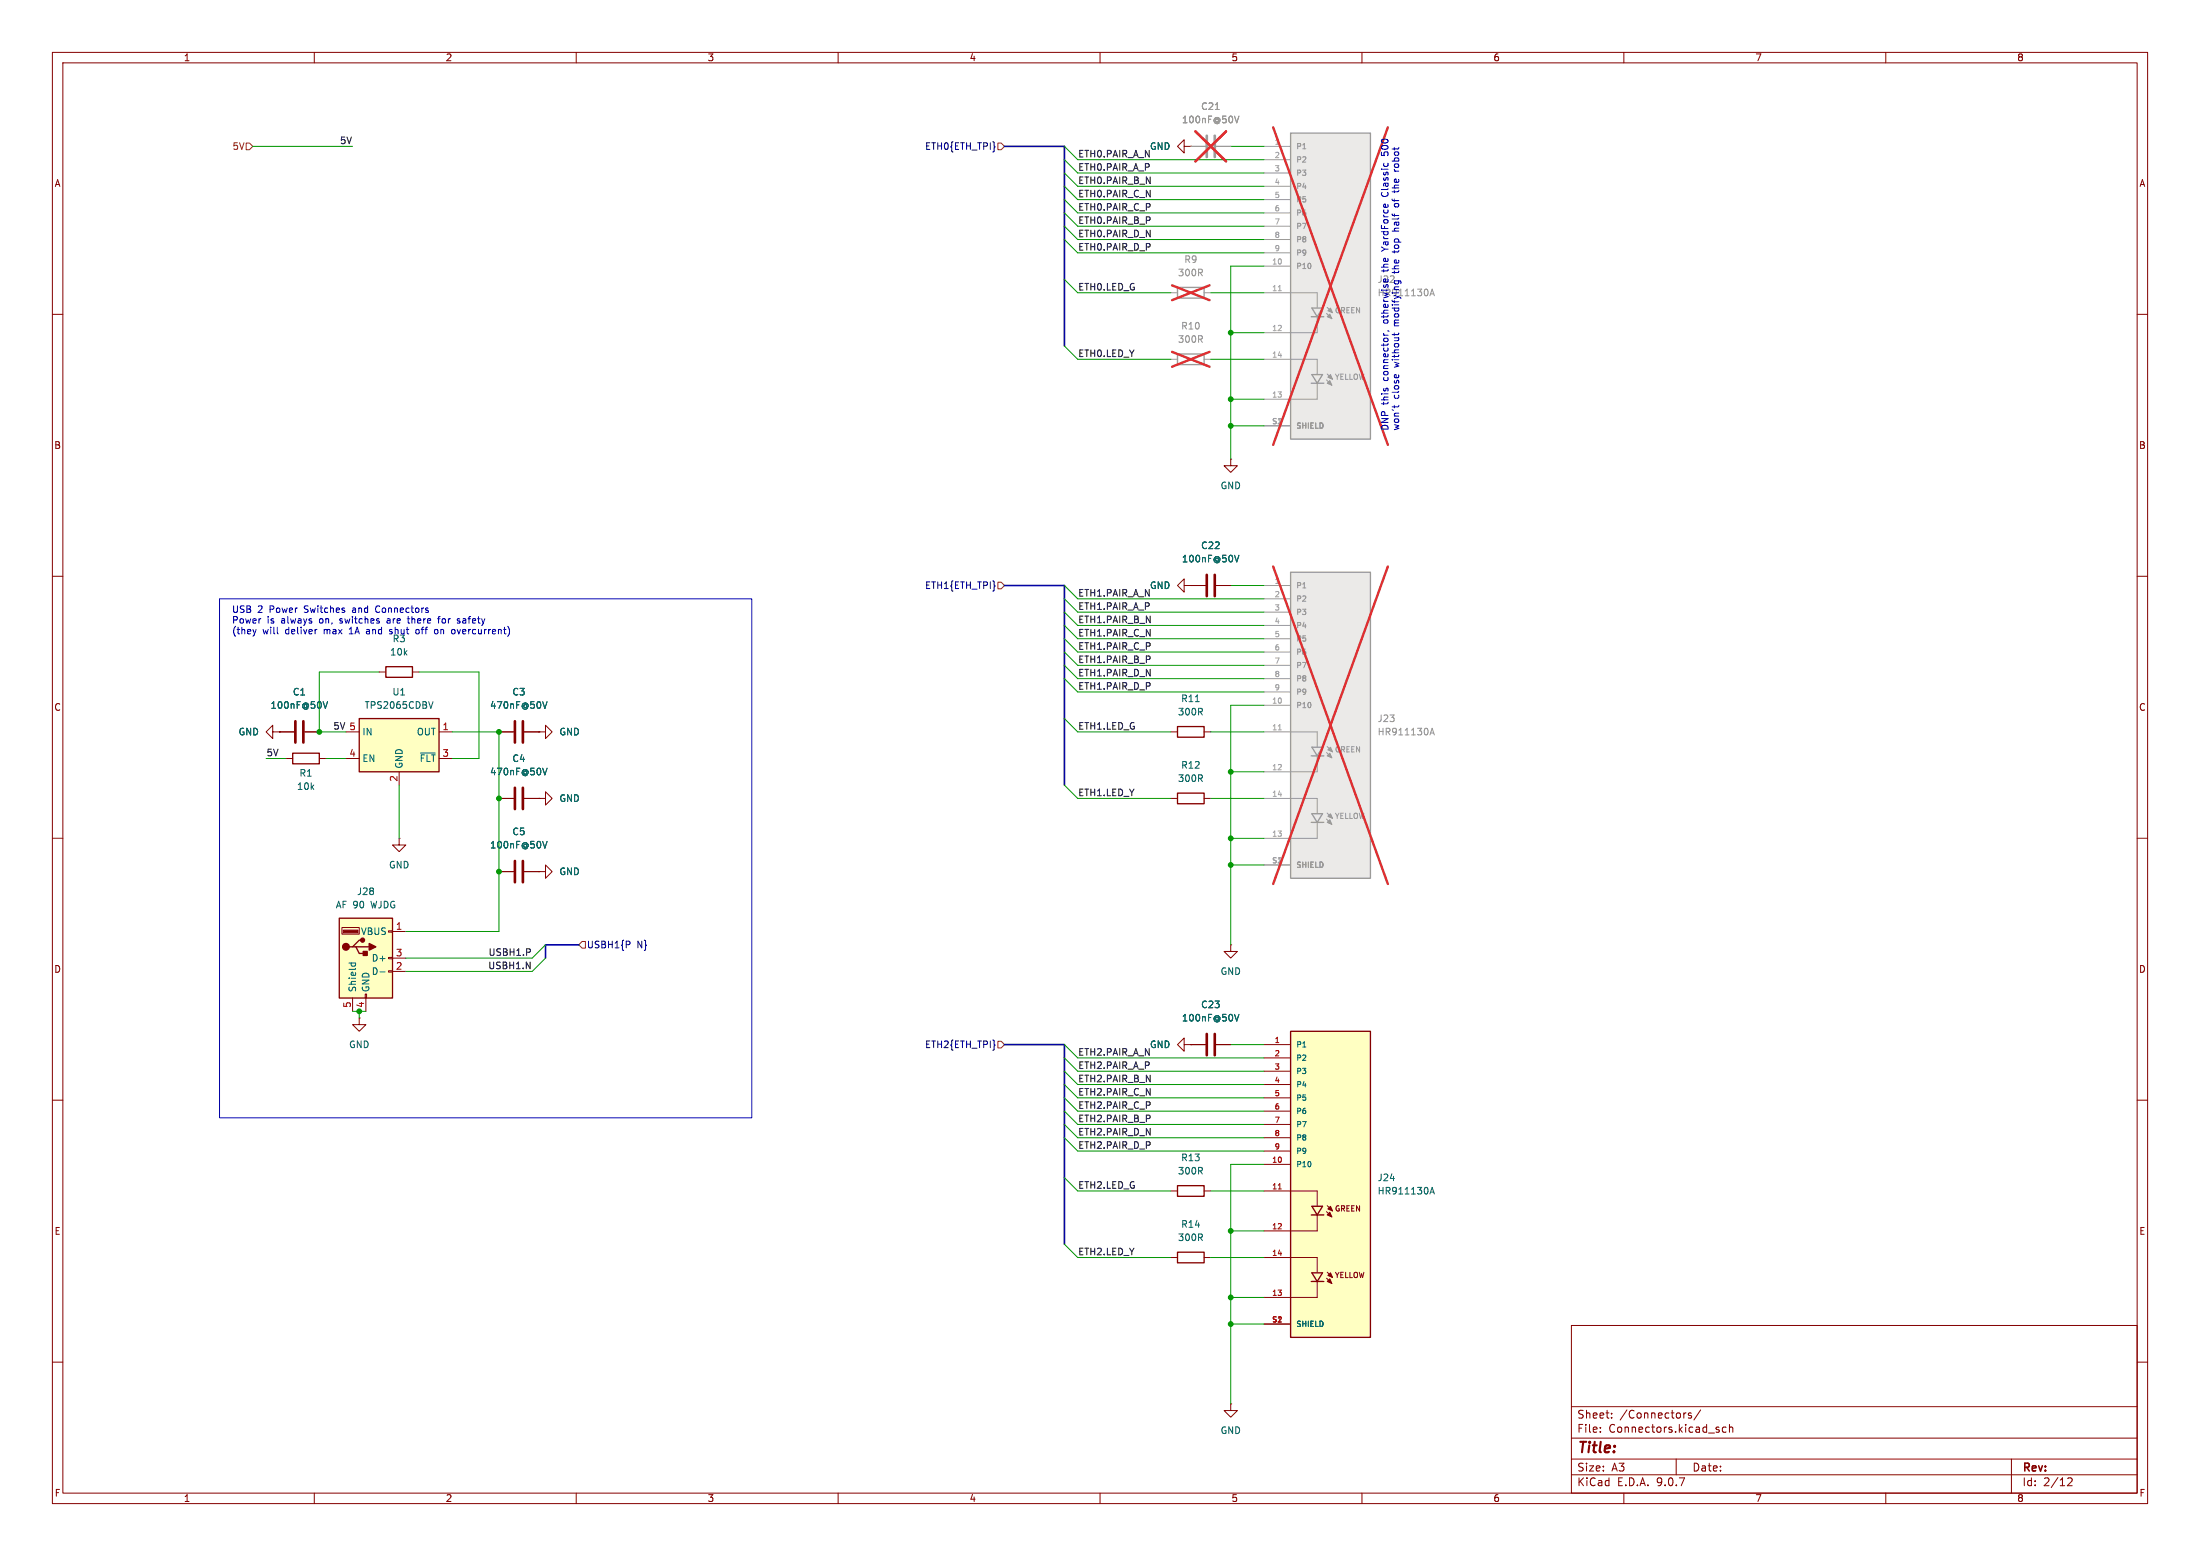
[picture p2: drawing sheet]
<svg xmlns="http://www.w3.org/2000/svg" width="420mm" height="297mm" viewBox="0 0 420 297" stroke-linecap="round" stroke-linejoin="round" font-family="sans-serif">
<g fill="none" stroke="#840000" stroke-width=".19">
<path d="M10 10h400v277h-400zM12 12h396v273h-396zM60 10v2M110 10v2M160 10v2M210 10v2M260 10v2M310 10v2M360 10v2M10 60h2M408 60h2M10 110h2"/>
<path d="M408 110h2M223.5 139.7h1.3M229.9 139.7h1.2M10 160h2M95.2 152.4h2.8M100.1 152.4h2.8M102.9 152.4h1.2v1.3l1.3-1.3-1.3-1.3v1.3M102.9 152.4h.1M223.5 152.4h1.3M229.9 152.4h1.2M408 160h2M76.2 160v1.3h-1.3l1.3 1.3 1.3-1.3h-1.3"/>
<path d="M76.2 160h.1M95.2 166.4h2.8M100.1 166.4h2.8M102.9 166.4h1.2v1.2l1.3-1.2-1.3-1.3v1.3M102.9 166.4h.1M227.3 199.4h2.8M232.2 199.4h2.7M234.9 180.3v1.3h1.3l-1.3 1.3-1.2-1.3h1.2M234.9 180.3h.1M10 210h2M408 210h2M223.5 240h1.3"/>
<path d="M229.9 240h1.2M300 253h108v32h-108zM10 260h2M300 278.5h108M300 274.5h108M300 268.5h108M305.5 273.2v.2M305.5 272.5v.1M307.7 270.5v.2M307.7 269.8v.1M320 278.5v3M321.7 269.7h.2"/>
<path d="M322.9 269.8l-.4-.1-.2 .2 .1 .2 .5 .2v.3h-.6M324.7 269.1l-1.3 1.9M328.2 273v.3M329.5 272.5l-.4-.1-.3 .3 .1 .6h.6M330.2 272.5l.2-.1 .3 .1 .1 .9M330.2 271.9v1.5M384 278.5v6.5M408 260h2M60 285v2M110 285v2M160 285v2M210 285v2"/>
<path d="M260 285v2M300 281.5h108M310 285v2M360 285v2M394.7 282.2l.6-.1 .2 .1 .1 .3-.9 1.1h.9"/>
</g>
<path d="M98.3 150.4v4M99.8 150.4v4M98.3 164.3v4.1M99.8 164.3v4.1M230.4 197.4v4M231.9 197.4v4" fill="none" stroke="#840000" stroke-width=".51"/>
<path d="M228.2 133.9h.7M103.6 146.6l.4 1.3 .4-1.3M103.6 160.6l.4 1.3 .4-1.3M235.7 193.6l.4 1.3 .4-1.3" fill="none" stroke="#006464" stroke-width=".19"/>
<path d="M224.8 138.7h5.1v2h-5.1zM224.8 151.4h5.1v2h-5.1zM224.8 239h5.1v2h-5.1z" fill="none" stroke="#840000" stroke-width=".25"/>
<path d="M224.8 67.6h5.1v2h-5.1z" fill="none" stroke="#9c9b98" stroke-width=".25"/>
<path d="M223.5 68.6h1.3M229.9 68.6h1.2" fill="none" stroke="#9c9b98" stroke-width=".19"/>
<path d="M223.7 67.2l7.2 2.8M230.9 67.2l-7.2 2.8" fill="none" stroke="#e12e31" stroke-width=".46"/>
<path d="M64.8 175.3h10.1v15.2h-10.1z" fill="#ffffc2"/>
<path d="M55.9 143.8h5.1v2h-5.1zM64.8 175.3h10.1v15.2h-10.1zM69.2 179.5h-.6l-1.3 1.2h-.6M67.3 180.7h.6l.7 1.3h1.2M67.9 180.7h2.6M224.8 226.3h5.1v2h-5.1z" fill="none" stroke="#840000" stroke-width=".25"/>
<g fill="#840000" stroke="#840000" stroke-width=".25">
<path d="M69.3 181.6h.8v.8h-.8z"/>
<path d="M70.5 180.1l1.3 .6-1.3 .7z"/>
<circle cx="66" cy="180.7" r=".63"/>
<circle cx="69.2" cy="179.5" r=".38"/>
</g>
<path d="M65.5 177.5h2.8v.6h-2.8z" fill="#840000" stroke="#840000" stroke-width=".19"/>
<g fill="none" stroke="#840000" stroke-width=".19">
<path d="M226.1 111.8v-1.3l-1.3 1.3 1.3 1.2v-1.2h1.2M227.3 111.8h.1M227.3 111.8h2.8M232.2 111.8h2.7M102.9 139.7h1.2v1.3l1.3-1.3-1.3-1.3v1.3M102.9 139.7h.1M54.6 144.8h1.3M61 144.8h1.2M65.3 177h3.3v1.3h-3.3zM74.2 177.7h.7v.2h-.7zM74.9 177.8h2.6M67.3 190.5v2.5"/>
<path d="M68.6 194.3v1.3h-1.3l1.3 1.3 1.2-1.3h-1.2M68.6 194.3h.1M69.7 189.7h.3v.8h-.3zM69.8 190.5v2.5M74.2 182.8h.7v.2h-.7zM74.2 185.3h.7v.2h-.7zM74.9 182.9h2.6M74.9 185.4h2.6M223.5 227.3h1.3M229.9 227.3h1.2"/>
</g>
<path d="M235.7 106l.4 1.3 .4-1.3M66.6 183.8h1.3M67.1 183.8l-.1 .4M67.8 183.8l.1 .4M72.5 185.5h1" fill="none" stroke="#006464" stroke-width=".19"/>
<path d="M230.4 109.7v4.1M231.9 109.7v4.1" fill="none" stroke="#840000" stroke-width=".51"/>
<path d="M68.6 137.2h15.2v10.1h-15.2z" fill="#ffffc2"/>
<path d="M68.6 137.2h15.2v10.1h-15.2zM73.7 127.3h5v2h-5z" fill="none" stroke="#840000" stroke-width=".25"/>
<g fill="none" stroke="#840000" stroke-width=".19">
<path d="M226.1 27.9v-1.2l-1.3 1.2 1.3 1.3v-1.3h1.2M227.3 27.9h.1M234.9 87.6v1.3h1.3l-1.3 1.3-1.2-1.3h1.2M234.9 87.6h.1M52.1 139.7v1.3l-1.3-1.3 1.3-1.3v1.3h1.2M53.3 139.7h.1M53.3 139.7h2.8M58.2 139.7h2.8M66 139.7h2.6M72.4 128.3h1.3M78.7 128.3h1.3M83.8 139.7h2.6"/>
<path d="M95.2 139.7h2.8M100.1 139.7h2.8M66 144.8h2.6M76.2 147.3v2.6M83.8 144.8h2.6"/>
</g>
<path d="M61.7 133.9l.4 1.3 .4-1.3M82.7 133.9l-.5 1.3M103.6 133.9l.4 1.3 .4-1.3M80.3 143.7h2.8" fill="none" stroke="#006464" stroke-width=".19"/>
<path d="M56.4 137.7v4M57.9 137.7v4M98.3 137.7v4M99.8 137.7v4" fill="none" stroke="#840000" stroke-width=".51"/>
<path d="M224.8 54.9h5.1v2h-5.1z" fill="none" stroke="#9c9b98" stroke-width=".25"/>
<path d="M223.5 55.9h1.3M229.9 55.9h1.2" fill="none" stroke="#9c9b98" stroke-width=".19"/>
<path d="M223.7 54.5l7.2 2.8M230.9 54.5l-7.2 2.8" fill="none" stroke="#e12e31" stroke-width=".46"/>
<path d="M246.4 196.9h15.2v58.4h-15.2z" fill="#ffffc2"/>
<g fill="none" stroke="#840000" stroke-width=".19">
<path d="M226.1 199.4v-1.3l-1.3 1.3 1.3 1.3v-1.3h1.2M227.3 199.4h.1M241.3 199.4h5.1M241.3 201.9h5.1M241.3 204.5h5.1M241.3 207h5.1M241.3 209.6h5.1M241.3 212.1h5.1M241.3 214.6h5.1M241.3 217.2h5.1M241.3 219.7h5.1M241.3 227.3h10.2v2.8"/>
<path d="M241.3 222.2h5.1M251.5 232v2.9h-10.2M253.2 231.3l1.1 1M253.4 230.1l1 1M241.3 240h10.2v2.8M241.3 252.7h5.1M251.5 244.7v2.9h-10.2M253.2 244l1.1 1M253.4 242.8l1 1"/>
</g>
<path d="M246.4 196.9h15.2v58.4h-15.2zM250.3 231.9h2.4M250.4 230.3h2.1l-1 1.6zM250.3 244.6h2.4M250.4 243h2.1l-1 1.6z" fill="none" stroke="#840000" stroke-width=".25"/>
<g fill="#840000" stroke="#840000" stroke-width=".19">
<path d="M253.4 231.9l.5-.5 .4 .9z"/>
<path d="M253.4 244.6l.5-.5 .4 .9z"/>
<path d="M253.5 230.8l.5-.5 .4 .8z"/>
<path d="M253.5 243.5l.5-.5 .4 .8z"/>
</g>
<path d="M244 226.9h.6" fill="none" stroke="#a90000" stroke-width=".19"/>
<path d="M273 227.9l.4-1.3 .4 1.3M273.1 227.5h.6" fill="none" stroke="#006464" stroke-width=".19"/>
<path d="M230.4 25.9v4.1M231.9 25.9v4.1" fill="none" stroke="#9c9b98" stroke-width=".51"/>
<path d="M227.3 27.9h2.8M232.2 27.9h2.7" fill="none" stroke="#9c9b98" stroke-width=".19"/>
<path d="M232 20.9h.7M235.7 22.2l.4 1.2 .4-1.2" fill="none" stroke="#939391" stroke-width=".19"/>
<path d="M228.2 25.1l5.9 5.7M234.1 25.1l-5.9 5.7" fill="none" stroke="#e12e31" stroke-width=".46"/>
<path d="M246.4 109.2h15.2v58.4h-15.2z" fill="#ebeae8"/>
<g fill="none" stroke="#9c9b98" stroke-width=".19">
<path d="M241.3 111.8h5.1M241.3 114.3h5.1M241.3 116.8h5.1M241.3 119.4h5.1M241.3 139.7h10.2v2.8M241.3 121.9h5.1M241.3 124.5h5.1M241.3 127h5.1M241.3 129.5h5.1M241.3 132.1h5.1M241.3 134.6h5.1M241.3 152.4h10.2v2.8"/>
<path d="M251.5 144.4v2.9h-10.2M251.5 157.1v2.9h-10.2M253.2 143.6l1.1 1.1M253.2 156.3l1.1 1.1M253.4 142.5l1 1M253.4 155.2l1 1M241.3 165.1h5.1"/>
</g>
<path d="M246.4 109.2h15.2v58.4h-15.2zM250.3 144.3h2.4M250.3 157h2.4M250.4 142.6h2.1l-1 1.7zM250.4 155.3h2.1l-1 1.7z" fill="none" stroke="#9c9b98" stroke-width=".25"/>
<g fill="#9c9b98" stroke="#9c9b98" stroke-width=".19">
<path d="M253.4 144.3l.5-.5 .4 .9z"/>
<path d="M253.4 157l.5-.5 .4 .9z"/>
<path d="M253.5 143.1l.5-.5 .4 .9z"/>
<path d="M253.5 155.8l.5-.5 .4 .9z"/>
</g>
<path d="M244 139.3h.6" fill="none" stroke="#a5a4a2" stroke-width=".19"/>
<path d="M273.1 139.9h.6M273 140.3l.4-1.3 .4 1.3" fill="none" stroke="#939391" stroke-width=".19"/>
<path d="M243.1 108.1l21.8 60.6M264.9 108.1l-21.8 60.6" fill="none" stroke="#e12e31" stroke-width=".46"/>
<path d="M246.4 25.4h15.2v58.4h-15.2z" fill="#ebeae8"/>
<g fill="none" stroke="#9c9b98" stroke-width=".19">
<path d="M227.3 27.9h2.8M232.2 27.9h2.7M241.3 27.9h5.1M241.3 30.5h5.1M241.3 33h5.1M241.3 35.6h5.1M241.3 38.1h5.1M241.3 55.9h10.2v2.8M241.3 40.6h5.1M241.3 43.2h5.1M241.3 45.7h5.1M241.3 48.3h5.1"/>
<path d="M241.3 50.8h5.1M253.2 59.8l1.1 1M253.4 58.7l1 1M241.3 68.6h10.2v2.8M251.5 60.6v2.9h-10.2M251.5 73.3v2.9h-10.2M253.2 72.5l1.1 1M253.4 71.4l1 1M241.3 81.3h5.1"/>
</g>
<path d="M246.4 25.4h15.2v58.4h-15.2zM250.4 58.8h2.1l-1 1.7zM250.3 60.5h2.4M250.3 73.2h2.4M250.4 71.5h2.1l-1 1.7z" fill="none" stroke="#9c9b98" stroke-width=".25"/>
<g fill="#9c9b98" stroke="#9c9b98" stroke-width=".19">
<path d="M253.4 60.5l.5-.6 .4 .9z"/>
<path d="M253.4 73.2l.5-.6 .4 .9z"/>
<path d="M253.5 59.3l.5-.5 .4 .9z"/>
<path d="M253.5 72l.5-.5 .4 .9z"/>
</g>
<path d="M244 55.5h.6" fill="none" stroke="#a5a4a2" stroke-width=".19"/>
<path d="M232 20.9h.7M235.7 22.2l.4 1.2 .4-1.2M273 56.5l.4-1.3 .4 1.3M273.1 56.1h.6" fill="none" stroke="#939391" stroke-width=".19"/>
<path d="M228.2 25.1l5.9 5.7M234.1 25.1l-5.9 5.7M243.1 24.3l21.8 60.6M264.9 24.3l-21.8 60.6" fill="none" stroke="#e12e31" stroke-width=".46"/>
<g fill="none" stroke="#840000" stroke-width=".19">
<path d="M227.3 27.9h.1M227.3 111.8h.1M227.3 111.8h2.8M232.2 111.8h2.7M53.3 139.7h.1M53.3 139.7h2.8M58.2 139.7h2.8M95.2 139.7h2.8M100.1 139.7h2.8M102.9 139.7h.1M95.2 152.4h2.8M100.1 152.4h2.8"/>
<path d="M102.9 152.4h.1M95.2 166.4h2.8M100.1 166.4h2.8M102.9 166.4h.1M227.3 199.4h.1M227.3 199.4h2.8M232.2 199.4h2.7M234.9 268v1.2h1.3l-1.3 1.3-1.2-1.3h1.2M234.9 268h.1"/>
</g>
<path d="M47 27.3h.6l.7 .6-.7 .7h-.6zM190.5 27.3h.6l.7 .6-.7 .7h-.6zM190.5 111.1h.6l.7 .7-.7 .6h-.6zM111.1 179.7h.7v1.3h-.7l-.6-.7zM190.5 198.8h.6l.7 .6-.7 .6h-.6z" fill="none" stroke="#725600" stroke-width=".19"/>
<path d="M120.2 179.7l.1 .2-.1 .4" fill="none" stroke="#000084" stroke-width=".19"/>
<path d="M191.8 27.9h11.4v38.1M191.8 111.8h11.4v38.1M110.5 180.3h-6.4v2.6M191.8 199.4h11.4v38.1" fill="none" stroke="#000084" stroke-width=".3"/>
<g fill="none" stroke="#009600" stroke-width=".19">
<path d="M48.3 27.9h19M203.2 33l2.5 2.6h35.6M203.2 38.1l2.5 2.5h35.6M203.2 27.9l2.5 2.6h35.6M203.2 35.6l2.5 2.5h35.6M203.2 30.5l2.5 2.5h35.6M234.9 27.9h6.4M203.2 53.3l2.5 2.6h17.8M203.2 43.2l2.5 2.5h35.6M203.2 40.6l2.5 2.6h35.6M203.2 45.7l2.5 2.6h35.6M231.1 55.9h10.2"/>
<path d="M241.3 50.8h-6.4v36.8M203.2 66l2.5 2.6h17.8M231.1 68.6h10.2M234.9 63.5h6.4M234.9 76.2h6.4M234.9 81.3h6.4M203.2 114.3l2.5 2.5h35.6M203.2 119.4l2.5 2.5h35.6M203.2 116.8l2.5 2.6h35.6M203.2 111.8l2.5 2.5h35.6M234.9 111.8h6.4M72.4 128.3h-11.4v11.4h5"/>
<path d="M80 128.3h11.4v16.5h-5M86.4 139.7h8.8v38.1h-17.7M203.2 124.5l2.5 2.5h35.6M203.2 127l2.5 2.5h35.6M203.2 137.2l2.5 2.5h17.8M203.2 129.5l2.5 2.6h35.6M203.2 121.9l2.5 2.6h35.6M231.1 139.7h10.2M241.3 134.6h-6.4v45.7M50.8 144.8h3.8M62.2 144.8h3.8M76.2 149.9v10.1"/>
<path d="M203.2 149.9l2.5 2.5h17.8M231.1 152.4h10.2M234.9 147.3h6.4M234.9 165.1h6.4M234.9 160h6.4M67.3 193h1.3v1.3M104.1 180.3l-2.5 2.6h-24.1M104.1 182.9l-2.5 2.5h-24.1M203.2 199.4l2.5 2.5h35.6M234.9 199.4h6.4M203.2 214.6l2.5 2.6h35.6M203.2 217.2l2.5 2.5h35.6"/>
<path d="M203.2 207l2.5 2.6h35.6M203.2 212.1l2.5 2.5h35.6M203.2 209.6l2.5 2.5h35.6M203.2 204.5l2.5 2.5h35.6M203.2 201.9l2.5 2.6h35.6M203.2 224.8l2.5 2.5h17.8M203.2 237.5l2.5 2.5h17.8M231.1 227.3h10.2M234.9 234.9h6.4M241.3 222.2h-6.4v45.8M231.1 240h10.2M234.9 252.7h6.4"/>
<path d="M234.9 247.6h6.4"/>
</g>
<g fill="none" stroke="#0000c2" stroke-width=".19">
<path d="M263.7 37.1a.68 .68 0 0 0 .7 .4 .68 .68 0 0 0 .6-.4M263.7 29v.6l.6 .1-.1-.2 .1-.4M264.9 29.1l.1 .4-.1 .2M266.2 32.3v.1M266.2 36.3v.5M266.2 31.7l.2 .2h.4l.2-.2M266.2 39v.3l.2 .2 .5-.1 .1-.1v-.3M267 36.3v.1M264.4 47.5l-.7 .5M265.8 44.1h1.2M266.2 43.7l.1 .4M266.2 47.8v.5"/>
<path d="M266.2 53.6h1l.2 .1 .1 .3M267 53.6v.4M267 48l-1.2 .1M264.1 63.6l.1 .3M264.9 63.1l.3 .2M266.2 63.6v.5M266.2 77.4v.4M267 77.4l-.1 .3M267 63.6v.2M41.9 114.3h101.6v99.1h-101.6zM71.9 115.7l-.2 .5 .2 .6M74.1 118.1l-.2 .1"/>
<path d="M74.1 118.5l-.2 .1 .2 .3M77.7 118.1h.5M77.9 117.7v1.1l.3 .1M83.5 118.1h.5M84 117.7l-.3 .2v1M87.4 118.2h.4M87.4 118.5l.4 .2v.2h-.4M48.9 120.1l-.3 .9M53 120.9l.1 .1M60.4 120.1h.1M66.7 121h.7M66.8 120l-.1 .1"/>
<path d="M70.1 120.1l-.1 .1M70.1 120.5l-.2 .2 .2 .3M74.4 120.9l.1 .1M74.7 120.1l-.3 .2v.2l.3 .1M79.9 120.2l-.3-.1-.2 .3v.5l.2 .1 .3-.1M83 120.3l.4-.2 .2 .3-.1 .5-.3 .1-.2-.1M86.6 120.1l.3 .3v.4l-.3 .2"/>
</g>
<path d="M235.7 106l.4 1.3 .4-1.3M61.7 133.9l.4 1.3 .4-1.3M103.6 133.9l.4 1.3 .4-1.3M103.6 146.6l.4 1.3 .4-1.3M103.6 160.6l.4 1.3 .4-1.3M235.7 193.6l.4 1.3 .4-1.3" fill="none" stroke="#006464" stroke-width=".19"/>
<g fill="#009600" stroke="#009600" stroke-width=".19">
<circle cx="95.2" cy="166.4" r=".46"/>
<circle cx="95.2" cy="139.7" r=".46"/>
<circle cx="95.2" cy="152.4" r=".46"/>
<circle cx="68.6" cy="193" r=".46"/>
<circle cx="61" cy="139.7" r=".46"/>
<circle cx="234.9" cy="147.3" r=".46"/>
<circle cx="234.9" cy="160" r=".46"/>
<circle cx="234.9" cy="165.1" r=".46"/>
<circle cx="234.9" cy="63.5" r=".46"/>
<circle cx="234.9" cy="247.6" r=".46"/>
<circle cx="234.9" cy="252.7" r=".46"/>
<circle cx="234.9" cy="234.9" r=".46"/>
<circle cx="234.9" cy="76.2" r=".46"/>
<circle cx="234.9" cy="81.3" r=".46"/>
</g>
<text font-size="2.8" fill="#840000" x="301" y="277.9">Title:</text>
<g font-size="2.1" fill="#840000">
<text x="301" y="273.7">File:</text>
<text x="301" y="271">Sheet:</text>
<text x="307.1" y="273.7">Connectors.kicad_sch</text>
<text x="309.2" y="271">/Connectors/</text>
<text x="301" y="281.1">Size:</text>
<text x="307.6" y="281.1">A3</text>
<text x="323" y="281.1">Date:</text>
<text x="386" y="281.3">Rev:</text>
<text x="301" y="283.9">KiCad</text>
<text x="308.7" y="283.9">E.D.A.</text>
<text x="316.3" y="283.9">9.0.7</text>
<text x="386" y="283.9">Id:</text>
<text x="390.1" y="283.9">2/12</text>
</g>
<g font-size="1.8" fill="#840000">
<text x="35" y="11.9">1</text>
<text x="85" y="11.9">2</text>
<text x="135" y="11.9">3</text>
<text x="185" y="11.9">4</text>
<text x="235" y="11.9">5</text>
<text x="285" y="11.9">6</text>
<text x="335" y="11.9">7</text>
<text x="385" y="11.9">8</text>
<text x="10.3" y="35.9">A</text>
<text x="408.3" y="35.9">A</text>
<text x="10.3" y="85.9">B</text>
<text x="408.2" y="85.9">B</text>
<text x="10.3" y="135.9">C</text>
<text x="408.2" y="135.9">C</text>
<text x="10.3" y="185.9">D</text>
<text x="408.2" y="185.9">D</text>
<text x="10.3" y="235.9">E</text>
<text x="408.3" y="235.9">E</text>
<text x="10.3" y="285.9">F</text>
<text x="35" y="286.9">1</text>
<text x="85" y="286.9">2</text>
<text x="135" y="286.9">3</text>
<text x="185" y="286.9">4</text>
<text x="235" y="286.9">5</text>
<text x="285" y="286.9">6</text>
<text x="335" y="286.9">7</text>
<text x="385" y="286.9">8</text>
<text x="408.3" y="285.9">F</text>
</g>
<g font-size="1.8" fill="#939391">
<text x="225.5" y="23.7">100nF@50V</text>
<text x="229.2" y="21.2">C21</text>
<text x="224.8" y="52.9">300R</text>
<text x="226" y="50.4">R9</text>
<text x="262.9" y="56.7">HR911130A</text>
<text x="224.8" y="65.6">300R</text>
<text x="225.4" y="63.1">R10</text>
<text x="262.9" y="140.6">HR911130A</text>
<text x="262.9" y="138">J23</text>
</g>
<text font-size="1.8" fill="#725600" x="44.3" y="28.8">5V</text>
<g font-size="1.8" fill="#0f0f0f">
<text x="64.8" y="27.6">5V</text>
<text x="205.7" y="30.1">ETH0.PAIR_A_N</text>
<text x="205.7" y="32.7">ETH0.PAIR_A_P</text>
<text x="205.7" y="35.2">ETH0.PAIR_B_N</text>
<text x="205.7" y="37.8">ETH0.PAIR_C_N</text>
<text x="205.7" y="40.3">ETH0.PAIR_C_P</text>
<text x="205.7" y="47.9">ETH0.PAIR_D_P</text>
<text x="205.7" y="42.8">ETH0.PAIR_B_P</text>
<text x="205.7" y="45.4">ETH0.PAIR_D_N</text>
<text x="205.7" y="55.5">ETH0.LED_G</text>
<text x="205.7" y="68.2">ETH0.LED_Y</text>
<text x="205.7" y="114">ETH1.PAIR_A_N</text>
<text x="205.7" y="119">ETH1.PAIR_B_N</text>
<text x="205.7" y="116.5">ETH1.PAIR_A_P</text>
<text x="205.7" y="124.1">ETH1.PAIR_C_P</text>
<text x="205.7" y="121.6">ETH1.PAIR_C_N</text>
<text x="205.7" y="131.7">ETH1.PAIR_D_P</text>
<text x="205.7" y="129.2">ETH1.PAIR_D_N</text>
<text x="205.7" y="126.7">ETH1.PAIR_B_P</text>
<text x="63.5" y="139.4">5V 5</text>
<text x="205.7" y="139.4">ETH1.LED_G</text>
<text x="50.8" y="144.4">5V</text>
<text x="205.7" y="152.1">ETH1.LED_Y</text>
<text x="93.1" y="185.1">USBH1.N</text>
<text x="93.2" y="182.5">USBH1.P</text>
<text x="205.7" y="201.6">ETH2.PAIR_A_N</text>
<text x="205.7" y="206.7">ETH2.PAIR_B_N</text>
<text x="205.7" y="204.1">ETH2.PAIR_A_P</text>
<text x="205.7" y="209.2">ETH2.PAIR_C_N</text>
<text x="205.7" y="214.3">ETH2.PAIR_B_P</text>
<text x="205.7" y="211.7">ETH2.PAIR_C_P</text>
<text x="205.7" y="216.8">ETH2.PAIR_D_N</text>
<text x="205.7" y="219.4">ETH2.PAIR_D_P</text>
<text x="205.7" y="227">ETH2.LED_G</text>
<text x="205.7" y="239.7">ETH2.LED_Y</text>
</g>
<g font-size="1.8" fill="#000084">
<text x="176.5" y="28.8">ETH0{ETH_TPI}</text>
<text x="176.5" y="112.6">ETH1{ETH_TPI}</text>
<text x="112" y="181.2">USBH1{P</text>
<text x="121.6" y="181.2">N}</text>
<text x="176.5" y="200.3">ETH2{ETH_TPI}</text>
</g>
<g font-size="1.8" fill="#006464">
<text x="219.4" y="28.8">GND</text>
<text x="232.9" y="93.6">GND</text>
<text x="225.5" y="107.5">100nF@50V</text>
<text x="229.2" y="105">C22</text>
<text x="219.4" y="112.6">GND</text>
<text x="74.4" y="125.3">10k</text>
<text x="51.5" y="135.5">100nF@50V</text>
<text x="55.8" y="132.9">C1</text>
<text x="69.5" y="135.5">TPS2065CDBV</text>
<text x="74.8" y="132.9">U1</text>
<text x="93.5" y="135.5">470nF@50V</text>
<text x="97.7" y="132.9">C3</text>
<text x="224.8" y="136.8">300R</text>
<text x="225.4" y="134.2">R11</text>
<text x="45.4" y="140.6">GND</text>
<text x="69.1" y="140.6">IN</text>
<text x="79.5" y="140.6">OUT</text>
<text x="106.7" y="140.6">GND</text>
<text x="57.1" y="148.4">R1</text>
<text x="69.1" y="145.6">EN</text>
<text x="77.1" y="146.8" transform="rotate(-90 77.1 146.8)">GND</text>
<text x="80" y="145.6">~{FLT}</text>
<text x="93.5" y="148.2">470nF@50V</text>
<text x="97.7" y="145.6">C4</text>
<text x="224.8" y="149.5">300R</text>
<text x="225.4" y="146.9">R12</text>
<text x="56.6" y="151">10k</text>
<text x="106.7" y="153.3">GND</text>
<text x="97.7" y="159.6">C5</text>
<text x="74.2" y="166">GND</text>
<text x="93.5" y="162.2">100nF@50V</text>
<text x="106.7" y="167.2">GND</text>
<text x="64" y="173.6">AF 90</text>
<text x="68.1" y="171">J28</text>
<text x="70.9" y="173.6">WJDG</text>
<text x="68.8" y="178.7">VBUS</text>
<text x="70.9" y="183.7">D+</text>
<text x="68.2" y="189.5" transform="rotate(-90 68.2 189.5)">Shield</text>
<text x="70.7" y="189.5" transform="rotate(-90 70.7 189.5)">GND</text>
<text x="70.9" y="186.3">D-</text>
<text x="232.9" y="186.3">GND</text>
<text x="225.5" y="195.2">100nF@50V</text>
<text x="229.2" y="192.6">C23</text>
<text x="66.5" y="200.3">GND</text>
<text x="219.4" y="200.3">GND</text>
<text x="225.4" y="221.8">R13</text>
<text x="224.8" y="224.4">300R</text>
<text x="262.9" y="225.7">J24</text>
<text x="262.9" y="228.2">HR911130A</text>
<text x="224.8" y="237.1">300R</text>
<text x="225.4" y="234.5">R14</text>
<text x="232.9" y="273.9">GND</text>
</g>
<g font-size="1.8" fill="#0000c2">
<text x="265.3" y="28.6" transform="rotate(-90 265.3 28.6)">500</text>
<text x="267.3" y="35.4" transform="rotate(-90 267.3 35.4)">the</text>
<text x="267.3" y="31.2" transform="rotate(-90 267.3 31.2)">robot</text>
<text x="265.3" y="36.6" transform="rotate(-90 265.3 36.6)">Classic</text>
<text x="267.3" y="38.4" transform="rotate(-90 267.3 38.4)">of</text>
<text x="265.3" y="47.2" transform="rotate(-90 265.3 47.2)">YardForce</text>
<text x="267.3" y="47.5" transform="rotate(-90 267.3 47.5)">top</text>
<text x="267.3" y="43.3" transform="rotate(-90 267.3 43.3)">half</text>
<text x="265.3" y="51.3" transform="rotate(-90 265.3 51.3)">the</text>
<text x="267.3" y="51.6" transform="rotate(-90 267.3 51.6)">the</text>
<text x="262.9" y="54.2">J22</text>
<text x="265.3" y="61.4" transform="rotate(-90 265.3 61.4)">otherwise</text>
<text x="267.3" y="62" transform="rotate(-90 267.3 62)">modifying</text>
<text x="267.3" y="70" transform="rotate(-90 267.3 70)">without</text>
<text x="265.3" y="77.3" transform="rotate(-90 265.3 77.3)">this</text>
<text x="265.3" y="72.6" transform="rotate(-90 265.3 72.6)">connector,</text>
<text x="267.3" y="76.2" transform="rotate(-90 267.3 76.2)">close</text>
<text x="265.3" y="82.3" transform="rotate(-90 265.3 82.3)">DNP</text>
<text x="267.3" y="82.3" transform="rotate(-90 267.3 82.3)">won't</text>
<text x="44.2" y="117.2">USB</text>
<text x="44.2" y="119.2">Power</text>
<text x="49.2" y="117.2">2</text>
<text x="51" y="119.2">is</text>
<text x="51.6" y="117.2">Power</text>
<text x="53.8" y="119.2">always</text>
<text x="58.4" y="117.2">Switches</text>
<text x="61.3" y="119.2">on,</text>
<text x="65.3" y="119.2">switches</text>
<text x="67.7" y="117.2">and</text>
<text x="72.4" y="117.2">Connectors</text>
<text x="74.5" y="119.2">are</text>
<text x="78.7" y="119.2">there</text>
<text x="84.7" y="119.2">for</text>
<text x="88.6" y="119.2">safety</text>
<text x="44.2" y="121.3">(they</text>
<text x="50.1" y="121.3">will</text>
<text x="54.6" y="121.3">deliver</text>
<text x="62.1" y="121.3">max</text>
<text x="67.1" y="121.3">1A</text>
<text x="70.6" y="121.3">and</text>
<text x="74.9" y="122.8">R3</text>
<text x="75.2" y="121.3">shut</text>
<text x="80.5" y="121.3">off</text>
<text x="84.2" y="121.3">on</text>
<text x="87.7" y="121.3">overcurrent)</text>
</g>
<g font-size="1.8" fill="#a90000">
<text x="84.4" y="139.4">1</text>
<text x="66.6" y="144.5">4</text>
<text x="75.9" y="149.3" transform="rotate(-90 75.9 149.3)">2</text>
<text x="84.4" y="144.5">3</text>
<text x="75.5" y="177.5">1</text>
<text x="75.5" y="182.6">3</text>
<text x="75.5" y="185.2">2</text>
<text x="67.1" y="192.5" transform="rotate(-90 67.1 192.5)">5</text>
</g>
<text font-size="1.8" fill="#009600" x="69.6" y="192.5" transform="rotate(-90 69.6 192.5)">4</text>
<g font-size="1.4" fill="#a5a4a2">
<text x="243.2" y="27.7">1</text>
<text x="243.2" y="30.2">2</text>
<text x="243.2" y="32.8">3</text>
<text x="243.2" y="35.3">4</text>
<text x="243.2" y="37.8">5</text>
<text x="243.2" y="40.4">6</text>
<text x="243.2" y="42.9">7</text>
<text x="243.2" y="45.5">8</text>
<text x="242.7" y="50.5">10</text>
<text x="243.2" y="48">9</text>
<text x="242.7" y="55.6">11</text>
<text x="242.7" y="63.2">12</text>
<text x="242.7" y="68.3">14</text>
<text x="242.7" y="75.9">13</text>
<text x="242.7" y="81">S1</text>
<text x="243.7" y="81">2</text>
<text x="243.2" y="111.5">1</text>
<text x="243.2" y="114">2</text>
<text x="243.2" y="116.6">3</text>
<text x="243.2" y="119.1">4</text>
<text x="243.2" y="121.7">5</text>
<text x="243.2" y="124.2">6</text>
<text x="243.2" y="126.7">7</text>
<text x="243.2" y="129.3">8</text>
<text x="243.2" y="131.8">9</text>
<text x="242.7" y="134.4">10</text>
<text x="242.7" y="139.4">11</text>
<text x="242.7" y="147.1">12</text>
<text x="242.7" y="152.1">14</text>
<text x="242.7" y="159.8">13</text>
<text x="242.7" y="164.8">S1</text>
<text x="243.7" y="164.8">2</text>
</g>
<g font-size="1.4" fill="#939391">
<text x="247.4" y="28.7">P1</text>
<text x="247.4" y="31.2">P2</text>
<text x="247.4" y="33.8">P3</text>
<text x="247.4" y="36.3">P4</text>
<text x="247.4" y="38.8">P5</text>
<text x="247.4" y="41.4">P6</text>
<text x="247.4" y="43.9">P7</text>
<text x="247.4" y="46.5">P8</text>
<text x="247.4" y="49">P9</text>
<text x="247.4" y="51.5">P10</text>
<text x="247.4" y="82">SHIELD</text>
<text x="247.4" y="112.5">P1</text>
<text x="247.4" y="115">P2</text>
<text x="247.4" y="117.6">P3</text>
<text x="247.4" y="120.1">P4</text>
<text x="247.4" y="122.7">P5</text>
<text x="247.4" y="125.2">P6</text>
<text x="247.4" y="127.7">P7</text>
<text x="247.4" y="130.3">P8</text>
<text x="247.4" y="132.8">P9</text>
<text x="247.4" y="135.4">P10</text>
<text x="247.4" y="165.8">SHIELD</text>
</g>
<g font-size="1.4" fill="#9c9b98">
<text x="254.7" y="60">GREEN</text>
<text x="254.7" y="72.7">YELLOW</text>
<text x="254.7" y="143.8">GREEN</text>
<text x="254.7" y="156.5">YELLOW</text>
</g>
<g font-size="1.4" fill="#a90000">
<text x="243.2" y="199.1">1</text>
<text x="243.2" y="201.7">2</text>
<text x="243.2" y="204.2">3</text>
<text x="243.2" y="206.8">4</text>
<text x="243.2" y="209.3">5</text>
<text x="243.2" y="211.8">6</text>
<text x="243.2" y="214.4">7</text>
<text x="242.7" y="222">10</text>
<text x="243.2" y="216.9">8</text>
<text x="243.2" y="219.5">9</text>
<text x="242.7" y="227.1">11</text>
<text x="242.7" y="234.7">12</text>
<text x="242.7" y="239.8">14</text>
<text x="242.7" y="247.4">13</text>
<text x="242.7" y="252.5">S1</text>
<text x="243.7" y="252.5">2</text>
</g>
<g font-size="1.4" fill="#006464">
<text x="247.4" y="200.1">P1</text>
<text x="247.4" y="202.7">P2</text>
<text x="247.4" y="205.2">P3</text>
<text x="247.4" y="207.7">P4</text>
<text x="247.4" y="210.3">P5</text>
<text x="247.4" y="212.8">P6</text>
<text x="247.4" y="215.4">P7</text>
<text x="247.4" y="217.9">P8</text>
<text x="247.4" y="220.4">P9</text>
<text x="247.4" y="223">P10</text>
<text x="247.4" y="253.5">SHIELD</text>
</g>
<g font-size="1.4" fill="#840000">
<text x="254.7" y="231.4">GREEN</text>
<text x="254.7" y="244.1">YELLOW</text>
</g>
</svg>
